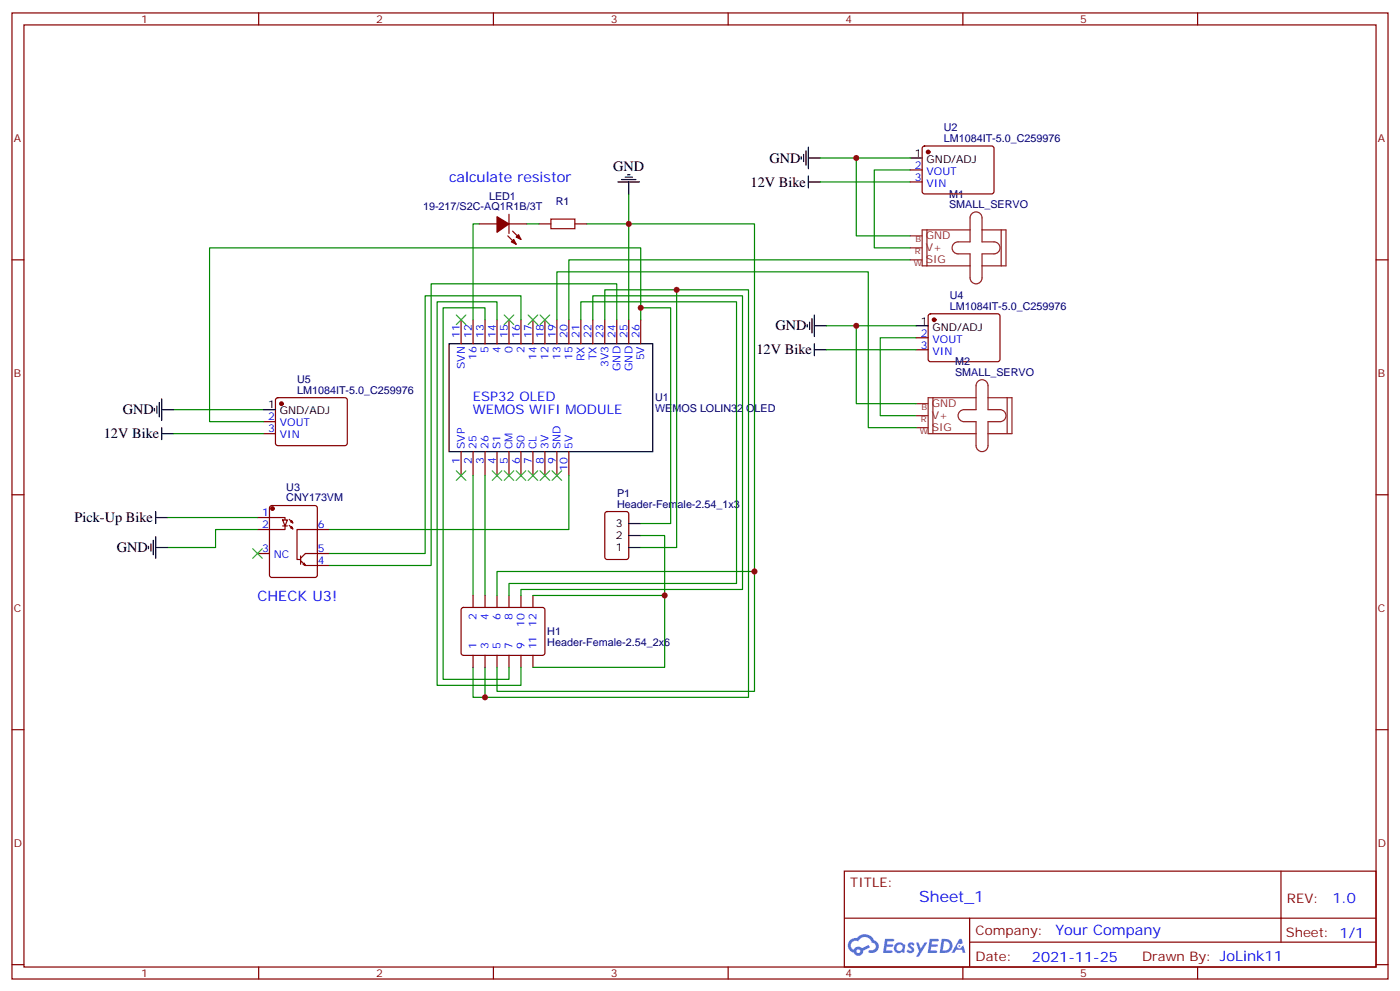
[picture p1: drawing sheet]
<svg xmlns="http://www.w3.org/2000/svg" width="412mm" height="292mm" viewBox="0 0 412 292" stroke-linecap="round" stroke-linejoin="round" font-family="sans-serif">
<g fill="none" stroke="#870000" stroke-width=".35">
<path d="M3.5 3.8h405.4v284.3h-405.4zM7.1 7.3h398.2v277.3h-398.2zM76.2 3.8v3.5M145.3 3.8v3.5M214.5 3.8v3.5M283.6 3.8v3.5M352.8 3.8v3.5M3.5 76.5h3.6M405.3 76.5h3.6M3.5 145.6h3.6M405.3 145.6h3.6M3.5 214.8h3.6"/>
<path d="M405.3 214.8h3.6M248.7 256.4h156.6v28.2h-156.6zM377.3 256.4v20.9M248.7 270.2h156.5M285.6 277.3h119.6M285.6 270.2v14.2M3.5 283.9h3.6M76.2 284.6v3.5M145.3 284.6v3.5M214.5 284.6v3.5M283.6 284.6v3.5M352.8 284.6v3.5"/>
<path d="M405.3 283.9h3.6"/>
</g>
<g fill="#5487ff">
<path d="M267.7 277.6a1.22 1.22 0 0 1 1.7 .2l-.4 .6a.47 .47 0 0 0-.3-.4 .47 .47 0 0 0-.5 .2l.1 .2a1.14 1.14 0 0 1 .8 1.8 1.14 1.14 0 0 1-1.9 0l-.2-.2 .5-.6 .7 .5a.29 .29 0 0 0 .3-.3 .29 .29 0 0 0-.2-.3 1.04 1.04 0 0 1-.6-1.7z"/>
<path d="M260.7 276.3h2.4l.3 .2-.2 .5-1.8 .1-.1 .8h1.5l.3 .4-.3 .4h-1.6l-.2 1.1h1.7l.2 .3-.2 .3-2.6 .1z"/>
<path d="M273.8 276.3h2.4l.3 .2-.1 .5-1.8 .1-.2 .8h1.6l.3 .4-.4 .4h-1.6l-.1 1.1h1.7l.2 .3-.2 .3-2.6 .1z"/>
<path d="M282.6 276.3h.7l.3 1.3-.6 .3a.69 .69 0 0 0-1 .3 .69 .69 0 0 0 .4 .9 .69 .69 0 0 0 .9-.6l.5-.2 .6 2.2h-.8l-.2-.9h-1.8l-.5 .9h-.8z"/>
<path d="M269.8 277.4h.8l.6 1.8 1.1-1.8h.9l-2.6 4.2h-.8l.9-1.5z"/>
<path d="M277.4 276.3l-.6 4.2h1.3a2.11 2.11 0 0 0 2.5-2.1 2.11 2.11 0 0 0-2.5-2.1zM278.1 277.1a1.39 1.39 0 0 1 1.7 1.4 1.39 1.39 0 0 1-1.8 1.3h-.3z"/>
<path d="M263.7 277.9a1.54 1.54 0 0 0-.1 2.2 1.54 1.54 0 0 0 2.2 .1l.6 .3 .3-2.3-.2-.3h-.4a1.49 1.49 0 0 0-2.4 0zM264 278.9a.94 .94 0 0 1 1.8 0 .94 .94 0 0 1-1.8 0z"/>
<path d="M250.4 276.7a2.18 2.18 0 0 0 1.1 3.7 1.44 1.44 0 0 0 1.6 .9 1.44 1.44 0 0 0 1.2-1.4l2-1.1-.5-.7-1.9 1a1.47 1.47 0 0 0-2.4 .4 1.39 1.39 0 0 1-.7-1.9 1.39 1.39 0 0 1 2-.5 2.12 2.12 0 0 1 2.2-1.3 2.12 2.12 0 0 1 1.9 1.7 1.14 1.14 0 0 1 1.1 1.4 1.14 1.14 0 0 1-1.7 .7 .43 .43 0 0 0-.5 .4 .43 .43 0 0 0 .4 .5 1.98 1.98 0 0 0 2.5-1.2 1.98 1.98 0 0 0-1.2-2.6 3.1 3.1 0 0 0-5.3-.6l-.9 .1zM252.3 280a.55 .55 0 0 1 1.1 0 .55 .55 0 0 1-1.1 0z"/>
<circle cx="282.6" cy="278.4" r=".26"/>
</g>
<g fill="none" stroke="#000" stroke-width=".35">
<path d="M182 53.6h6.4M183.1 52.8h4.2M184.1 52.1h2.2M184.9 51.4h.7M185.2 53.6v3.5M236 46.1v.7M236.7 45.4v2.2M237.4 44.4v4.2M238.1 53.6h3.6M238.1 43.3v6.4M238.1 51.8v3.5M238.1 46.5h3.6"/>
<path d="M268.1 46.5h3.5M237.8 95.5v.7M238.5 94.8v2.1M239.2 93.8v4.2M239.9 95.9h3.5M239.9 92.7v6.4M269.9 95.9h3.5M46.2 119.5v2.1M46.9 118.5v4.2M47.6 117.4v6.4M132.3 101.2h60v31.7h-60zM239.9 101.2v3.5"/>
<path d="M239.9 102.9h3.5M45.5 120.2v.7M47.6 120.6h3.6M47.6 125.9v3.5M47.6 127.6h3.6M77.6 120.6h3.5M45.2 159v4.3M45.9 152.3h3.5M45.9 150.6v3.5M45.9 158v6.3M185.2 157.6h3.5M185.2 154.1h3.5"/>
<path d="M43.7 160.8v.7M44.4 160.1v2.1M45.9 161.1h3.5M185.2 161.1h3.5"/>
</g>
<g fill="none" stroke="#870000" stroke-width=".35">
<path d="M268.1 50h3.5M268.1 53.6h3.5M271.9 43.2l.4-.2h20.1l.4 .7-.1 12.9-.6 .5-20-.1-.5-.6v-12.7zM141.1 65.9h5.3M149.6 69.4l2.4 2.5M149.9 63.1v5.6M149.9 65.9h5.3M151 68l2.5 2.5M158.7 65.9h3.6M169.3 65.9h3.6M135.8 94.1v7.1M139.3 94.1v7.1"/>
<path d="M142.9 94.1v7.1M146.4 94.1v7.1M149.9 94.1v7.1M153.5 94.1v7.1M157 94.1v7.1M160.5 94.1v7.1M164 94.1v7.1M167.6 94.1v7.1M171.1 94.1v7.1M174.6 94.1v7.1M178.2 94.1v7.1M181.7 94.1v7.1"/>
<path d="M185.2 94.1v7.1M188.7 94.1v7.1M269.9 99.4h3.5M273.6 92.6l.5-.2h20l.5 .7-.1 12.9-.6 .5-20.1-.1-.4-.6v-12.7zM81.4 117.3l.4-.2h20.1l.4 .7-.1 12.9-.6 .5-20-.1-.5-.6v-12.7zM269.9 102.9h3.5M77.6 124.1h3.5M77.6 127.6h3.5M135.8 132.9v7.1M139.3 132.9v7.1M142.9 132.9v7.1M146.4 132.9v7.1"/>
<path d="M149.9 132.9v7.1M153.5 132.9v7.1M157 132.9v7.1M160.5 132.9v7.1M164 132.9v7.1M167.6 132.9v7.1M75.8 152.3h8.2v.7M79.6 149l.5-.2h12.7l.6 .4 .1 20.1-.5 .6-12.9 .1-.7-.5v-20zM83.3 153h1.4l-.7 1.8zM83.3 154.8h1.4M84 154.8v1.1h-8.2M85.2 152.9l1.1 1-.4-.7"/>
<path d="M85.2 154.6l1.1 1.1-.4-.7M85.5 153.6l.8 .3M85.5 155.3l.8 .4M97 155.9h-9.5v8.8h1M178.4 150.8l.5-.2h5.6l.7 .4v13l-.5 .6-5.8 .1-.7-.5v-12.9zM75.8 162.9h3.6M88.5 165l1.5 1.4-.4-.7M88.5 163.6v2.5M89.3 166.1l.7 .3h7M97 162.9h-7l-1.5 1.4M136.1 179l.4-.2h23.6l.4 .7-.1 13-.6 .4-23.5-.1-.5-.6v-12.7zM139.3 175.3v3.5"/>
<path d="M142.9 175.3v3.5M146.4 175.3v3.5M149.9 175.3v3.5M153.5 175.3v3.5M157 175.3v3.5M139.3 192.9v3.5M142.9 192.9v3.5M146.4 192.9v3.5M149.9 192.9v3.5M153.5 192.9v3.5M157 192.9v3.5"/>
</g>
<g fill="#870000" stroke="#870000" stroke-width=".35">
<path d="M152 69.8l.8-.7 .7 1.4z"/>
<path d="M150.6 71.2l.7-.7 .7 1.4z"/>
<path d="M146.4 63.8l3.5 2.1-3.5 2.5z"/>
<circle cx="80.3" cy="149.7" r=".53"/>
<circle cx="82.9" cy="118.8" r=".53"/>
<circle cx="273.4" cy="44.7" r=".53"/>
<circle cx="275.2" cy="94.1" r=".53"/>
</g>
<g fill="none" stroke="#008700" stroke-width=".35">
<path d="M185.2 57.1v37M241.7 53.6h26.4M241.7 46.5h26.4M252.2 46.5v22.9h15.9M268.1 50h-10.6v23h10.6M141.1 65.9h-1.8v28.2M155.2 65.9h3.5M172.9 65.9h49.3v102.3h-75.8v7.1M268.1 76.5h-100.5v17.6M142.9 94.1v-3.5h-12.4v109.4h19.4v-3.6M146.4 94.1v-5.3h-17.6v112.9h24.7v-5.3M153.5 94.1v-7h-28.3v75.8h-28.2"/>
<path d="M164 94.1v-14.1h91.8v45.9h14.1M171.1 94.1v-5.3h45.9v82.9h-67.1v3.6M174.6 94.1v-7h44.1v86.4h-65.2v1.8M178.2 94.1v-8.8h42.3v119.9h-81.2v-8.8M181.7 94.1v-10.6h-54.7v82.9h-30M188.7 94.1v-21.1h-127v51.1h15.9M188.7 90.6h8.9v63.5h-8.9M199.3 85.3v75.8h-10.6M243.4 95.9h26.5M252.2 95.9v22.9h17.7M269.9 99.4h-10.6v22.9h10.6M243.4 102.9h26.5"/>
<path d="M51.2 120.6h26.4M51.2 127.6h26.4M139.3 140v35.3M142.9 140v35.3M167.6 140v15.9h-70.6M49.4 152.3h26.4M75.8 155.9h-12.3v5.2h-14.1M188.7 157.6h7.1v17.7h-38.8M195.8 175.3v21.1h-38.8M222.2 168.2v35.3h-75.8v-7.1M142.9 196.4v8.8"/>
</g>
<path d="M162.3 64.5h7v2.8h-7z" fill="none" stroke="#a10000" stroke-width=".35"/>
<g fill="none" stroke="#8c2424" stroke-width=".35">
<path d="M268.1 76.5h3.5M268.1 73h3.5M268.1 69.4h3.5M273 67.7v10.5M285.8 67.7h-14.2v10.5h14.2M286.3 62.9a1.76 1.76 0 0 1 1.9-.4 1.76 1.76 0 0 1 1.1 1.6v7.1h3.5a1.76 1.76 0 0 1 1.8 1.8 1.76 1.76 0 0 1-1.8 1.7h-3.5v7.1a1.76 1.76 0 0 1-1.8 1.7 1.76 1.76 0 0 1-1.7-1.7v-7.1h-3.6a1.76 1.76 0 0 1-1.7-1.7 1.76 1.76 0 0 1 1.7-1.8h3.6v-7.1zM289.3 67.7h7v10.5h-7M294.9 67.7v10.5M269.9 118.8h3.5M274.8 117.1v10.5M287.5 117.1h-14.1v10.5h14.1M288 112.3a1.76 1.76 0 0 1 2-.4 1.76 1.76 0 0 1 1 1.6v7.1h3.6a1.76 1.76 0 0 1 1.7 1.7 1.76 1.76 0 0 1-1.7 1.8h-3.6v7.1a1.76 1.76 0 0 1-1.7 1.7 1.76 1.76 0 0 1-1.8-1.7v-7.1h-3.5a1.76 1.76 0 0 1-1.8-1.8 1.76 1.76 0 0 1 1.8-1.7h3.5v-7.1z"/>
<path d="M291 117.1h7.1v10.5h-7.1M296.7 117.1v10.5M269.9 125.9h3.5M269.9 122.3h3.5"/>
</g>
<g fill="none" stroke="#3c3" stroke-width=".35">
<path d="M134.4 92.7l2.8 2.8M137.2 92.7l-2.8 2.8M148.5 92.7l2.8 2.8M151.3 92.7l-2.8 2.8M155.6 92.7l2.8 2.8M158.4 92.7l-2.8 2.8M159.1 92.7l2.8 2.8M161.9 92.7l-2.8 2.8M134.4 138.6l2.8 2.8M137.2 138.6l-2.8 2.8M145 138.6l2.8 2.8M147.8 138.6l-2.8 2.8"/>
<path d="M148.5 138.6l2.8 2.8M151.3 138.6l-2.8 2.8M152 138.6l2.9 2.8M154.9 138.6l-2.9 2.8M155.6 138.6l2.8 2.8M158.4 138.6l-2.8 2.8M159.1 138.6l2.8 2.8M161.9 138.6l-2.8 2.8M162.6 138.6l2.9 2.8M165.5 138.6l-2.9 2.8M74.4 161.5l2.9 2.8M77.3 161.5l-2.9 2.8"/>
</g>
<g fill="#c00">
<circle cx="252.2" cy="46.5" r=".88"/>
<circle cx="252.2" cy="95.9" r=".88"/>
<circle cx="185.2" cy="65.9" r=".88"/>
<circle cx="142.9" cy="205.2" r=".88"/>
<circle cx="195.8" cy="175.3" r=".88"/>
<circle cx="188.7" cy="90.6" r=".88"/>
<circle cx="199.3" cy="85.3" r=".88"/>
<circle cx="222.3" cy="168.2" r=".88"/>
</g>
<text font-size="4.6" fill="#00f" x="270.8" y="265.4">Sheet_1</text>
<g font-size="4.2">
<text x="226.7" y="47.9">GND</text>
<text x="180.6" y="50.2">GND</text>
<text x="221.1" y="54.9">12V Bike</text>
<text x="228.4" y="97.3">GND</text>
<text x="222.8" y="104.3">12V Bike</text>
<text x="36.2" y="122">GND</text>
<text x="30.6" y="129">12V Bike</text>
<text x="21.9" y="153.7">Pick-Up Bike</text>
<text x="34.4" y="162.5">GND</text>
</g>
<g font-size="4.2" fill="#00f">
<text x="132.3" y="53.6">calculate resistor</text>
<text x="75.8" y="177">CHECK U3!</text>
<text x="392.5" y="265.7">1.0</text>
<text x="310.9" y="275.2">Your Company</text>
<text x="304" y="283">2021-11-25</text>
</g>
<g font-size="3.9" fill="#00f">
<text x="139.3" y="117.9">ESP32 OLED</text>
<text x="139.3" y="121.8">WEMOS WIFI MODULE</text>
</g>
<g font-size="3.9" fill="#800">
<text x="250.5" y="261">TITLE:</text>
<text x="379.1" y="265.7">REV:</text>
<text x="287.4" y="275.2">Company:</text>
<text x="378.7" y="275.8">Sheet: 1/1</text>
<text x="287.4" y="282.9">Date:</text>
<text x="336.4" y="282.9">Drawn By: JoLink11</text>
</g>
<g font-size="3.2" fill="#800">
<text x="41.6" y="6.8">1</text>
<text x="110.8" y="6.8">2</text>
<text x="179.9" y="6.8">3</text>
<text x="249.1" y="6.8">4</text>
<text x="318.2" y="6.8">5</text>
<text x="4.1" y="41.9">A</text>
<text x="405.9" y="41.9">A</text>
<text x="4.1" y="111.1">B</text>
<text x="405.9" y="111.1">B</text>
<text x="4.1" y="180.2">C</text>
<text x="405.9" y="180.2">C</text>
<text x="4.1" y="249.3">D</text>
<text x="405.9" y="249.3">D</text>
<text x="41.6" y="287.6">1</text>
<text x="110.8" y="287.6">2</text>
<text x="179.9" y="287.6">3</text>
<text x="249.1" y="287.6">4</text>
<text x="318.2" y="287.6">5</text>
</g>
<g font-size="3.2" fill="#000080">
<text x="278" y="41.9">LM1084IT-5.0_C259976</text>
<text x="278" y="38.7">U2</text>
<text x="144.1" y="58.9">LED1</text>
<text x="279.6" y="58.1">M1</text>
<text x="124.6" y="61.8">19-217/S2C-AQ1R1B/3T</text>
<text x="163.7" y="60.3">R1</text>
<text x="279.6" y="61.3">SMALL_SERVO</text>
<text x="279.8" y="88.1">U4</text>
<text x="279.8" y="91.3">LM1084IT-5.0_C259976</text>
<text x="281.3" y="107.5">M2</text>
<text x="87.5" y="112.8">U5</text>
<text x="281.3" y="110.7">SMALL_SERVO</text>
<text x="87.5" y="116">LM1084IT-5.0_C259976</text>
<text x="193" y="118.1">U1</text>
<text x="193" y="121.3">WEMOS LOLIN32 OLED</text>
<text x="84.3" y="147.6">CNY173VM</text>
<text x="84.3" y="144.4">U3</text>
<text x="181.8" y="149.5">Header-Female-2.54_1x3</text>
<text x="181.8" y="146.4">P1</text>
<text x="161.2" y="190.2">Header-Female-2.54_2x6</text>
<text x="161.2" y="187">H1</text>
</g>
<g font-size="3.2">
<text x="269.4" y="46.1">1</text>
<text x="272.9" y="47.9">GND/ADJ</text>
<text x="271.2" y="95.5">1</text>
<text x="274.7" y="97.3">GND/ADJ</text>
<text x="78.9" y="120.2">1</text>
<text x="82.4" y="122">GND/ADJ</text>
<text x="181.4" y="155.2">3</text>
<text x="181.4" y="158.7">2</text>
<text x="181.4" y="162.2">1</text>
</g>
<g font-size="3.2" fill="#00f">
<text x="269.4" y="49.7">2</text>
<text x="269.4" y="53.2">3</text>
<text x="272.9" y="51.4">VOUT</text>
<text x="272.9" y="55">VIN</text>
<text x="135.5" y="99.4" transform="rotate(-90 135.5 99.4)">11</text>
<text x="139" y="99.4" transform="rotate(-90 139 99.4)">12</text>
<text x="142.5" y="99.4" transform="rotate(-90 142.5 99.4)">13</text>
<text x="146" y="99.4" transform="rotate(-90 146 99.4)">14</text>
<text x="149.6" y="99.4" transform="rotate(-90 149.6 99.4)">15</text>
<text x="153.1" y="99.4" transform="rotate(-90 153.1 99.4)">16</text>
<text x="156.6" y="99.4" transform="rotate(-90 156.6 99.4)">17</text>
<text x="160.2" y="99.4" transform="rotate(-90 160.2 99.4)">18</text>
<text x="163.7" y="99.4" transform="rotate(-90 163.7 99.4)">19</text>
<text x="167.2" y="99.4" transform="rotate(-90 167.2 99.4)">20</text>
<text x="170.7" y="99.4" transform="rotate(-90 170.7 99.4)">21</text>
<text x="174.3" y="99.4" transform="rotate(-90 174.3 99.4)">22</text>
<text x="177.8" y="99.4" transform="rotate(-90 177.8 99.4)">23</text>
<text x="181.3" y="99.4" transform="rotate(-90 181.3 99.4)">24</text>
<text x="184.9" y="99.4" transform="rotate(-90 184.9 99.4)">25</text>
<text x="188.4" y="99.4" transform="rotate(-90 188.4 99.4)">26</text>
<text x="271.2" y="99.1">2</text>
<text x="274.7" y="100.8">VOUT</text>
<text x="140.4" y="105.9" transform="rotate(-90 140.4 105.9)">16</text>
<text x="143.9" y="103.9" transform="rotate(-90 143.9 103.9)">5</text>
<text x="147.5" y="103.9" transform="rotate(-90 147.5 103.9)">4</text>
<text x="151" y="103.9" transform="rotate(-90 151 103.9)">0</text>
<text x="154.5" y="103.9" transform="rotate(-90 154.5 103.9)">2</text>
<text x="158" y="105.9" transform="rotate(-90 158 105.9)">14</text>
<text x="161.6" y="105.9" transform="rotate(-90 161.6 105.9)">12</text>
<text x="165.1" y="105.9" transform="rotate(-90 165.1 105.9)">13</text>
<text x="168.6" y="105.9" transform="rotate(-90 168.6 105.9)">15</text>
<text x="172.2" y="106.3" transform="rotate(-90 172.2 106.3)">RX</text>
<text x="175.7" y="106" transform="rotate(-90 175.7 106)">TX</text>
<text x="189.8" y="106.1" transform="rotate(-90 189.8 106.1)">5V</text>
<text x="271.2" y="102.6">3</text>
<text x="274.7" y="104.4">VIN</text>
<text x="136.9" y="108.6" transform="rotate(-90 136.9 108.6)">SVN</text>
<text x="179.2" y="108.1" transform="rotate(-90 179.2 108.1)">3V3</text>
<text x="182.7" y="109.2" transform="rotate(-90 182.7 109.2)">GND</text>
<text x="186.3" y="109.2" transform="rotate(-90 186.3 109.2)">GND</text>
<text x="78.9" y="123.8">2</text>
<text x="82.4" y="125.5">VOUT</text>
<text x="78.9" y="127.3">3</text>
<text x="82.4" y="129">VIN</text>
<text x="135.5" y="136.7" transform="rotate(-90 135.5 136.7)">1</text>
<text x="136.9" y="132.2" transform="rotate(-90 136.9 132.2)">SVP</text>
<text x="139" y="136.7" transform="rotate(-90 139 136.7)">2</text>
<text x="140.4" y="132.2" transform="rotate(-90 140.4 132.2)">25</text>
<text x="142.5" y="136.7" transform="rotate(-90 142.5 136.7)">3</text>
<text x="143.9" y="132.2" transform="rotate(-90 143.9 132.2)">26</text>
<text x="146" y="136.7" transform="rotate(-90 146 136.7)">4</text>
<text x="147.5" y="132.2" transform="rotate(-90 147.5 132.2)">S1</text>
<text x="149.6" y="136.7" transform="rotate(-90 149.6 136.7)">5</text>
<text x="151" y="132.2" transform="rotate(-90 151 132.2)">CM</text>
<text x="153.1" y="136.7" transform="rotate(-90 153.1 136.7)">6</text>
<text x="154.5" y="132.2" transform="rotate(-90 154.5 132.2)">S0</text>
<text x="156.6" y="136.7" transform="rotate(-90 156.6 136.7)">7</text>
<text x="158" y="132.2" transform="rotate(-90 158 132.2)">CL</text>
<text x="160.2" y="136.7" transform="rotate(-90 160.2 136.7)">8</text>
<text x="161.6" y="132.2" transform="rotate(-90 161.6 132.2)">3V</text>
<text x="163.7" y="136.7" transform="rotate(-90 163.7 136.7)">9</text>
<text x="165.1" y="132.2" transform="rotate(-90 165.1 132.2)">SND</text>
<text x="168.6" y="132.2" transform="rotate(-90 168.6 132.2)">5V</text>
<text x="167.2" y="138.7" transform="rotate(-90 167.2 138.7)">10</text>
<text x="77.2" y="152">1</text>
<text x="77.2" y="155.5">2</text>
<text x="93.7" y="155.5">6</text>
<text x="77.2" y="162.6">3</text>
<text x="80.7" y="164.3">NC</text>
<text x="93.7" y="166.1">4</text>
<text x="93.7" y="162.6">5</text>
<text x="140.4" y="182.6" transform="rotate(-90 140.4 182.6)">2</text>
<text x="143.9" y="182.6" transform="rotate(-90 143.9 182.6)">4</text>
<text x="147.5" y="182.6" transform="rotate(-90 147.5 182.6)">6</text>
<text x="151" y="182.6" transform="rotate(-90 151 182.6)">8</text>
<text x="154.5" y="184.6" transform="rotate(-90 154.5 184.6)">10</text>
<text x="158" y="184.6" transform="rotate(-90 158 184.6)">12</text>
<text x="140.4" y="191.1" transform="rotate(-90 140.4 191.1)">1</text>
<text x="143.9" y="191.1" transform="rotate(-90 143.9 191.1)">3</text>
<text x="147.5" y="191.1" transform="rotate(-90 147.5 191.1)">5</text>
<text x="151" y="191.1" transform="rotate(-90 151 191.1)">7</text>
<text x="154.5" y="191.1" transform="rotate(-90 154.5 191.1)">9</text>
<text x="158" y="191.1" transform="rotate(-90 158 191.1)">11</text>
</g>
<g font-size="3.2" fill="#8d2323">
<text x="272.7" y="70.5">GND</text>
<text x="272.7" y="77.5">SIG</text>
<text x="272.7" y="74">V+</text>
<text x="274.5" y="119.9">GND</text>
<text x="274.5" y="123.4">V+</text>
<text x="274.5" y="126.9">SIG</text>
</g>
<g font-size="2.5" fill="#8d2323">
<text x="269.7" y="71.2">B</text>
<text x="269.5" y="74.7">R</text>
<text x="269.2" y="78.2">W</text>
<text x="271.3" y="124.1">R</text>
<text x="271.5" y="120.6">B</text>
<text x="270.9" y="127.6">W</text>
</g>
</svg>
